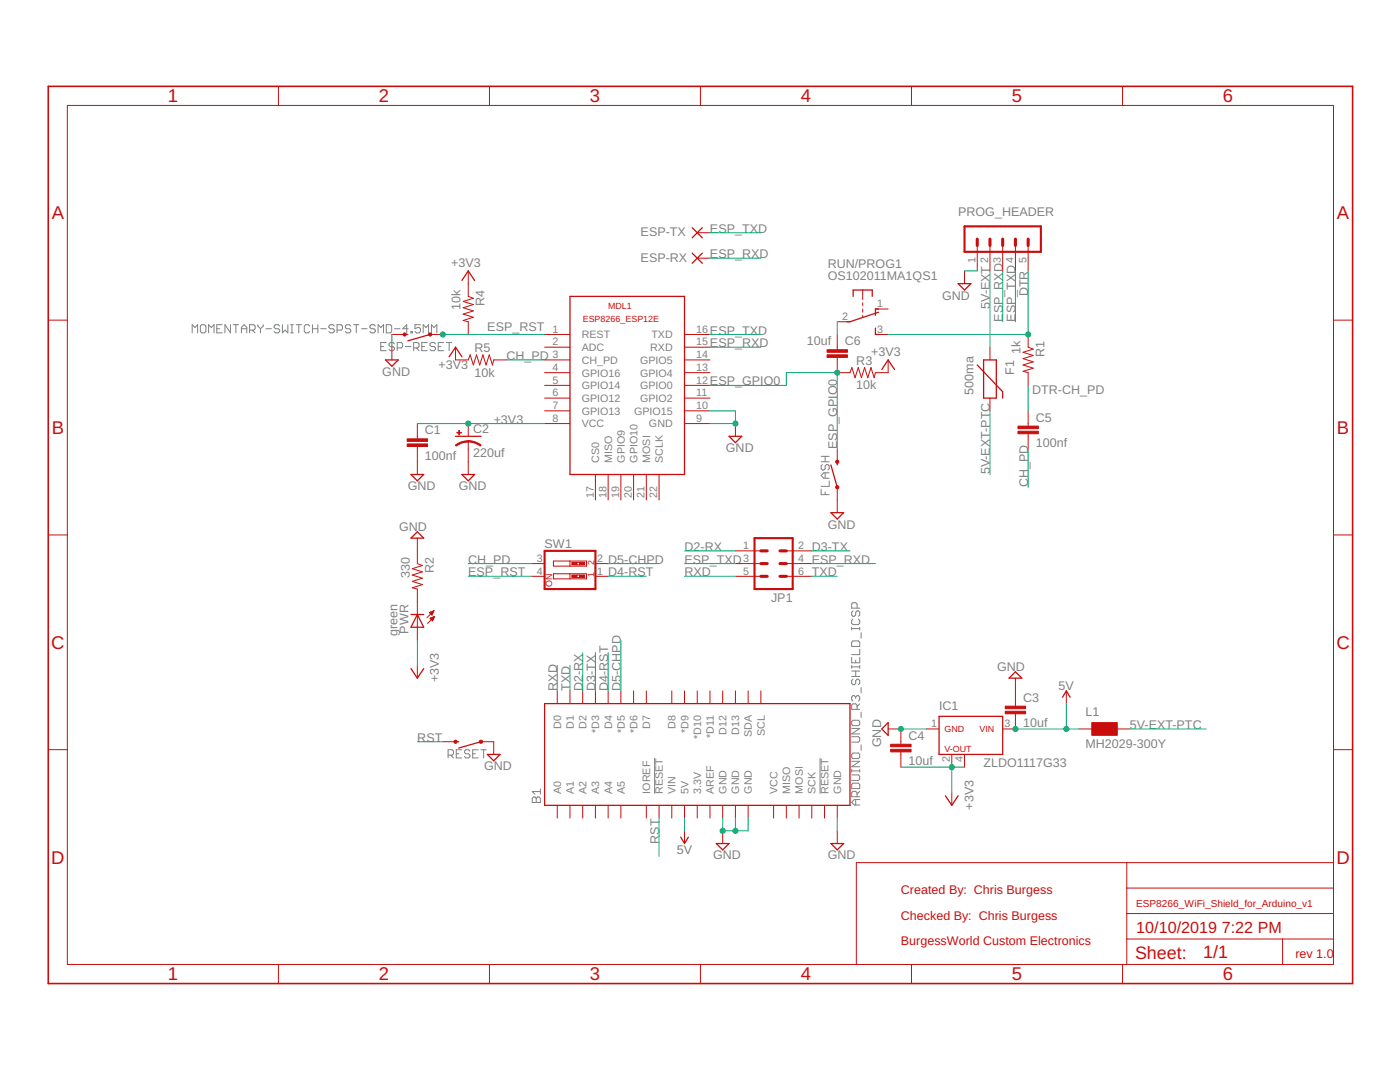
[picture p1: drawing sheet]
<svg xmlns="http://www.w3.org/2000/svg" width="279mm" height="216mm" viewBox="0 0 279 216" stroke-linecap="round" stroke-linejoin="round" font-family="sans-serif">
<g fill="none" stroke="#808080" stroke-width=".2">
<path d="M38.4 66.4v-1.6l.5 .5 .5-.5v1.6M40.3 64.8h.5l.3 .3v1l-.3 .3h-.5l-.3-.3v-1zM41.6 66.4v-1.6l.6 .5 .5-.5v1.6M43.3 65.6h.5M44.3 64.8h-1v1.6h1M46 64.8v1.6l-1.1-1.6v1.6M46.5 64.8h1.1M47.1 64.8v1.6M48.2 65.6h1.1M48.2 66.4v-1.1l.5-.5 .6 .5v1.1M49.8 65.9h.8l.3-.3v-.5l-.3-.3h-.8v1.6M50.4 65.9l.5 .5"/>
<path d="M51.5 64.8v.3l.5 .5M52 65.6v.8M52.5 64.8v.3l-.5 .5M53.1 65.6h1.1M55.8 65.1l-.3-.3h-.5l-.3 .3v.2l.3 .3h.5l.3 .3v.2l-.3 .3h-.5l-.3-.3M56.4 64.8v1.6l.5-.5 .5 .5v-1.6M58 64.8h.5M58 66.4h.5M58.3 64.8v1.6M59.1 64.8h1.1M59.6 64.8v1.6M61.8 65.1l-.3-.3h-.5l-.3 .3v1l.3 .3h.5l.3-.3"/>
<path d="M62.4 65.6h1M62.4 64.8v1.6M63.4 64.8v1.6M64 65.6h1.1M66.7 65.1l-.3-.3h-.5l-.3 .3v.2l.3 .3h.5l.3 .3v.2l-.3 .3h-.5l-.3-.3M67.3 65.9h.8l.2-.3v-.5l-.2-.3h-.8v1.6M70 65.1l-.3-.3h-.5l-.3 .3v.2l.3 .3h.5l.3 .3v.2l-.3 .3h-.5l-.3-.3M70.5 64.8h1.1M71.1 64.8v1.6M72.2 65.6h1.1M74.9 65.1l-.3-.3h-.5l-.3 .3v.2l.3 .3h.5l.3 .3v.2l-.3 .3h-.5l-.3-.3M75.5 66.4v-1.6l.5 .5 .5-.5v1.6"/>
<path d="M76 69.2h.5M77.1 64.8h.8l.3 .3v1l-.3 .3h-.8zM77.1 68.3h-1.1v1.7h1.1M78.7 68.6l-.3-.3h-.5l-.3 .3v.3l.3 .3h.5l.3 .2v.3l-.3 .3h-.5l-.3-.3M78.7 65.6h1.1M79.3 69.4h.8l.2-.2v-.6l-.2-.3h-.8v1.7M80.9 69.2h1.1M81.4 65.6h-1l.8-.8v1.6M82 66.1h.3v.3h-.3zM82.5 69.4h.9l.2-.2v-.6l-.2-.3h-.9v1.7M83.1 69.4l.5 .6M83.9 64.8h-1.1v.8l.6-.3h.2l.3 .3v.5l-.3 .3h-.5l-.3-.3"/>
<path d="M84.2 69.2h.5M84.5 66.4v-1.6l.5 .5 .5-.5v1.6M85.3 68.3h-1.1v1.7h1.1M86.1 66.4v-1.6l.5 .5 .6-.5v1.6M86.9 68.6l-.3-.3h-.5l-.3 .3v.3l.3 .3h.5l.3 .2v.3l-.3 .3h-.5l-.3-.3M87.5 69.2h.5M88.5 68.3h-1v1.7h1M89.1 68.3h1.1M89.6 68.3v1.7M163.9 97.6v1.1h1.6M163.9 92.1h1.6M163.9 91.1h1.6"/>
<path d="M164.1 92.7l-.2 .3v.5l.2 .3h.3l.3-.3v-.5l.3-.3h.2l.3 .3v.5l-.3 .3M164.7 91.1v1M164.7 94.3v1.1M164.7 98.1v.6M165.5 96v1h-1.6M165.5 94.3h-1.1l-.5 .6 .5 .5h1.1M170 125.2v.5M170 131.2v1h1.6v-1M170 132.8v.5M170 135h1.6M170 133.9h1.6M170 133.1h1.6"/>
<path d="M170 125.4h1.6M170.2 121.9l-.2 .3v.5l.2 .3h.3l.3-.3v-.5l.2-.3h.3l.3 .3v.5l-.3 .3M170.2 135.5l-.2 .3v.6l.2 .2h.3l.3-.2v-.6l.2-.3h.3l.3 .3v.6l-.3 .2M170.2 123.5l-.2 .3v.6l.2 .2h1.1l.3-.2v-.6l-.3-.3M170.2 127.9h1.1l.3 .3v.8h-1.6v-.8zM170.8 131.7v.5M170.8 133.9v1.1M170.8 139.1v.3M170.8 139.1l-.3-.3h-.3l-.2 .3v.5l.2 .3M170.8 139.1l.2-.3h.3l.3 .3v.5l-.3 .3M171 121.3v-.8l-.2-.2h-.6l-.2 .2v.8h1.6M171.6 125.2v.5"/>
<path d="M171.6 129.5v1.1h-1.6M171.6 132.8v.5M171.9 126.3v1M171.9 137.2v1.1M89.4 150.7h.8l.3-.3v-.5l-.3-.3h-.8v1.6M90 150.7l.5 .5M91.1 150.4h.5M92.1 149.6h-1v1.6h1M93.8 149.9l-.3-.3h-.5l-.3 .3v.3l.3 .2h.5l.3 .3v.3l-.3 .2h-.5l-.3-.2M94.3 150.4h.6M95.4 149.6h-1.1v1.6h1.1M96 149.6h1"/>
<path d="M96.5 149.6v1.6M106.2 159.3l.3-.3h.3l.2 .3 .3-.3h.3l.2 .3v.8h-1.6zM107 159.3v.8M107.8 157.4v1.1M107.8 157.9h-1.6l.6 .6M130.6 151.3v7.1M163.7 151.3v7.1M170 153.5v.6M170 147h1.3l.3 .3v.5l-.3 .3h-1.3M170 154.6h1.3l.3 .3v.5l-.3 .3h-1.3M170 153.8h1.6M170 151.9h1.6l-1.6 1.1h1.6"/>
<path d="M170 145.4h1.6l-1.6 1.1h1.6M170.2 143.7h1.1l.3 .3v.5l-.3 .3h-1.1l-.2-.3v-.5zM170.2 150.3h1.1l.3 .2v.6l-.3 .3h-1.1l-.2-.3v-.6zM170.2 156.3h1.1l.3 .2v.9h-1.6v-.9zM170.8 159.5v1.1M171 159v-.8l-.2-.3h-.6l-.2 .3v.8h1.6M171 141.5v-.8l-.2-.3h-.6l-.2 .3v.8h1.6M171.6 159.5h-1.1l-.5 .6 .5 .5h1.1M171.6 157.9l-.6 .6M171.6 153.5v.6M171.6 140.4l-.6 .6M171.9 142.1v1.1"/>
<path d="M171.9 148.6v1.1"/>
</g>
<g fill="none" stroke="#c90d0c" stroke-width=".25">
<path d="M92.2 56l1.3-1.9 1.2 1.9M113.7 59.1h22.9v35.6h-22.9zM138.1 50.5l2.1 2M138.1 45.4l2.1 2.1M140.2 50.5l-2.1 2M140.2 45.4l-2.1 2.1M170.3 59.1v-1.2h3.8v1.2M191.2 56.6h2.6l-1.3 1.3zM76.9 71.8h2.6l-1.3 1.3zM80.8 66.7h.6M85.8 66.7l-4.4 1.3M89.6 71.2l1.3-1.9 1.3 1.9"/>
<path d="M174.7 65.5v1.2h.6M175.3 62.3l-5.7 1.9h-.6M175.3 61.7h-.6v1.2M176 73.7l1.2-1.9 1.3 1.9M195 72.8l5.1 5.4v1.2M196.3 71.8h2.5v7.6h-2.5zM82 94.7h2.6l-1.3 1.2zM90.9 87.1h5.1M92.2 94.7h2.5l-1.2 1.2zM145.5 87.1h2.5l-1.2 1.2zM165.8 92.8l1.3 4.4M167.1 92.1v.7"/>
<path d="M82 107.4l1.3-1.3 1.3 1.3zM165.8 102.3h2.6l-1.3 1.3zM82 122.6h2.6M82 133.4l1.3 1.9 1.3-1.9M83.3 122.6l1.3 2.6h-2.6zM202.6 134l1.3 1.3h-2.5zM212 139.1l.8-1.2 .8 1.2M90.9 148h.6M96 148l-4.5 1.3M97.3 150.5h2.5l-1.3 1.3zM108.7 140.4h60.9v20.3h-60.9zM177.2 144.2v2.5l-1.2-1.2z"/>
<path d="M187.4 142.9h12.7v7.6h-12.7zM188.7 158.8l1.2 1.9 1.3-1.9M135.8 167l.8 1.3 .8-1.3M143 168.3h2.5l-1.3 1.3zM165.8 168.3h2.6l-1.3 1.3z"/>
</g>
<g fill="none" stroke="#c90d0c" stroke-width=".2">
<path d="M55.6 17.2v3.8M97.7 17.2v3.8M139.8 17.2v3.8M181.9 17.2v3.8M224 17.2v3.8M13.4 21h252.7v171.4h-252.7zM93.5 54.1v5l1 .4-2.1 .7 2.1 .6-2.1 .6 2.1 .6-2.1 .7 2.1 .6-2.1 .6 1.1 .3v2.5M139.1 51.5h2.6M139.1 46.4h2.6M172.2 57.9v1.9M192.5 54.1v2.5M195 49v5.1"/>
<path d="M197.6 49v5.1M200.1 49v5.1M202.6 49v5.1M205.2 49v5.1M9.6 63.9h3.8M78.2 66.7h2.6M78.2 69.3v2.5M85.8 66.7h2.6M90.9 69.3v2.5h2.6l.3-1 .7 2 .6-2 .6 2 .7-2 .6 2 .6-2 .7 2 .2-1h2.6M108.7 71.8h5M108.7 74.4h5M108.7 66.7h5"/>
<path d="M108.7 69.3h5M108.7 76.9h5M108.7 79.4h5M136.6 71.8h5.1M136.6 74.4h5.1M136.6 66.7h5.1M136.6 69.3h5.1M136.6 76.9h5.1M136.6 79.4h5.1M167.1 71.3v3.1h2.5l.4-1.1 .6 2.1 .7-2.1 .6 2.1 .7-2.1 .6 2.1 .6-2.1 .7 2.1 .2-1h2.5v-2.6M167.1 64.2h2.5M167.1 66.7v3.1"/>
<path d="M172.2 60.4v.6M172.2 61.7v.6M172.2 62.9v.4M174.7 61.7h2.5M174.7 66.7h2.5M197.6 69.3v2.5M197.6 79.4v2.6M205.2 66.7v2.6l1 .4-2 .6 2 .6-2 .7 2 .6-2 .6 2 .7-2 .6 1 .3v2.5M266.1 63.9h3.8M83.3 84.5v3.1M83.3 89.1v5.6M93.5 84.5v2.6"/>
<path d="M93.5 88.1v6.6M108.7 84.5h5M108.7 82h5M118.8 94.7v5.1M121.4 94.7v5.1M123.9 94.7v5.1M126.4 94.7v5.1M129 94.7v5.1M131.5 94.7v5.1M136.6 84.5h5.1M136.6 82h5.1M146.8 84.5v2.6"/>
<path d="M167.1 89.6v2.5M167.1 97.2v5.1M205.2 82v3M205.2 86.6v3M9.6 106.7h3.8M83.3 107.4v5.1l1 .3-2 .7 2 .6-2 .6 2 .7-2 .6 2 .6-2 .7 1 .2v10.2M106.2 112.5h2.5M106.2 115h2.5M110.4 112h6.7v1h-6.7zM110.4 114.5h6.7v1h-6.7zM113.7 112v1M113.7 114.5v1"/>
<path d="M115.1 112.2h.6M115.1 112.7h.6M115.1 114.7h.6M115.1 115.3h.6M118.8 112.5h2.6M118.8 115h2.6M146.8 109.9h5M146.8 112.5h5M146.8 115h5M156.9 109.9h5.1M156.9 112.5h5.1M156.9 115h5.1"/>
<path d="M266.1 106.7h3.8M83.3 132.8v2.5M85.7 122.3h.7M85.8 123.4l.9-.4-.4 .9zM85.9 122.4h.5M85.9 123.3h.7M85.9 123.5h.6M85.9 122.1h.6M86 122.5h.3M86 123.6h.5M86.1 122.6h.2M86.1 123.7h.3"/>
<path d="M86.2 123.2h.4M86.2 122h.3M86.3 123.8h.1M86.5 123.1h.2M86.5 121.9h.1M86.6 121.9l-1.4 1.4M86.6 121.9l-.4 .8-.5-.5M86.6 121.9l-.9 .3M86.7 123l-1.4 1.4M111.2 137.9v2.5M113.7 137.9v2.5M116.3 137.9v2.5"/>
<path d="M118.8 137.9v2.5M121.4 137.9v2.5M123.9 137.9v2.5M126.4 137.9v2.5M129 137.9v2.5M134.1 137.9v2.5M136.6 137.9v2.5M139.1 137.9v2.5M141.7 137.9v2.5M144.2 137.9v2.5M146.8 137.9v2.5M149.3 137.9v2.5"/>
<path d="M151.8 137.9v2.5M202.6 135.3v5.6M212.8 137.9v2.5M9.6 149.6h3.8M88.4 148h2.5M96 148h2.5v2.5M177.2 145.5h2.6v3M179.8 150v3.1M184.9 145.5h2.5M189.9 150.5v2.6M189.9 158.2v2.5M192.5 150.5v2.6"/>
<path d="M202.6 142.4v3.1h-2.5M215.3 145.5h2.6M223 145.5h2.5M266.1 149.6h3.8M111.2 160.7v2.5M113.7 160.7v2.5M116.3 160.7v2.5M118.8 160.7v2.5M121.4 160.7v2.5M123.9 160.7v2.5M129 160.7v2.5M131.5 160.7v2.5"/>
<path d="M134.1 160.7v2.5M136.6 160.7v2.5M136.6 165.8v2.5M139.1 160.7v2.5M141.7 160.7v2.5M144.2 160.7v2.5M144.2 165.8v2.5M146.8 160.7v2.5M149.3 160.7v2.5M154.4 160.7v2.5M156.9 160.7v2.5M159.5 160.7v2.5"/>
<path d="M162 160.7v2.5M164.5 160.7v2.5M167.1 160.7v2.5M167.1 165.8v2.5M224.9 172.1v20.3M224.9 177.2h41.2M266.1 172.1h-95.2v20.3M55.6 192.4v3.9M97.7 192.4v3.9M139.8 192.4v3.9M181.9 192.4v3.9M224 192.4v3.9"/>
<path d="M224.9 187.4h41.2M224.9 182.3h41.2M256 187.4v5"/>
</g>
<g fill="#c90d0c" stroke="#c90d0c" stroke-width=".2">
<path d="M81.3 88.6h4v.5h-4z"/>
<path d="M81.3 87.6h4v.5h-4z"/>
<path d="M203.2 86h4v.6h-4z"/>
<path d="M203.2 85h4v.5h-4z"/>
<path d="M177.8 149.5h4v.5h-4z"/>
<path d="M177.8 148.5h4v.5h-4z"/>
<path d="M200.6 141.9h4.1v.5h-4.1z"/>
<path d="M200.6 140.9h4.1v.5h-4.1z"/>
<path d="M217.9 144.2h5.1v2.5h-5.1z"/>
<path d="M165.1 70.8h4v.5h-4z"/>
<path d="M165.1 69.8h4v.5h-4z"/>
<path d="M91.2 86.3h.9v.1h-.9z"/>
<path d="M91.6 85.9h.1v.9h-.1z"/>
<path d="M114.1 112.2h1v.5h-1z"/>
<path d="M115.7 112.2h1v.5h-1z"/>
<path d="M114.1 114.7h1v.6h-1z"/>
<path d="M115.7 114.7h1v.6h-1z"/>
</g>
<g fill="#c90d0c" stroke="#c90d0c" stroke-width=".2">
<path d="M93.5 87.9l1.3 .3 1.2 .6-.1 .2-1.4-.7-1-.1z" fill-rule="evenodd"/>
<path d="M90.9 88.8l1.2-.6 1.4-.3v.3l-1.1 .1-1.3 .7z" fill-rule="evenodd"/>
<circle cx="85.8" cy="66.7" r=".33"/>
<circle cx="80.7" cy="66.7" r=".33"/>
<circle cx="167.1" cy="97.2" r=".33"/>
<circle cx="167.1" cy="92.1" r=".33"/>
<circle cx="96" cy="148" r=".33"/>
<circle cx="90.9" cy="148" r=".33"/>
</g>
<path d="M192.5 45.2h15.2v5h-15.2zM108.7 109.9h10.1v7.6h-10.1zM150.6 107.4h7.6v10.1h-7.6z" fill="none" stroke="#c90d0c" stroke-width=".42"/>
<path d="M195 47.7v1.3M197.6 47.7v1.3M200.1 47.7v1.3M202.6 47.7v1.3M205.2 47.7v1.3M151.8 115h1.3M151.8 112.5h1.3M151.8 109.9h1.3M155.7 115h1.2M155.7 112.5h1.2M155.7 109.9h1.2" fill="none" stroke="#c90d0c" stroke-width=".61"/>
<path d="M9.6 17.2h260.3v179.1h-260.3z" fill="none" stroke="#c90d0c" stroke-width=".32"/>
<g fill="none" stroke="#0dab76" stroke-width=".2">
<path d="M141.7 46.4h10.1M141.7 51.5h10.1M192.5 54.1h2.5M197.6 54.1v15.2M200.1 54.1v10.1M202.6 54.1v10.1M205.2 54.1v12.6h-28M78.2 66.7v2.6M88.4 66.7h20.3M101.1 71.8h7.6M141.7 76.9h15.2v-2.5h10.2v15.2M141.7 66.7h10.1"/>
<path d="M141.7 69.3h10.1M167.1 64.2v2.5M205.2 76.9v5.1M83.3 84.5h25.4M141.7 82h5.1v2.5h-5.1M197.6 82v12.7M205.2 89.6v7.6M93.5 112.5h12.7M93.5 115h12.7M121.4 112.5h10.1M121.4 115h7.6M136.6 112.5h10.2"/>
<path d="M136.6 115h10.2M136.6 109.9h10.2M162 112.5h12.7M162 115h5.1M162 109.9h7.6M83.3 127.7v5.1M111.2 132.8v5.1M113.7 132.8v5.1M116.3 130.2v7.7M118.8 130.2v7.7M121.4 130.2v7.7M123.9 127.7v10.2"/>
<path d="M83.3 148h5.1M179.8 145.5h5.1M179.8 153.1h12.7M189.9 153.1v5.1M202.6 145.5h12.7M212.8 140.4v5.1M225.5 145.5h15.2M131.5 163.2v7.7M136.6 163.2v2.6M144.2 163.2v2.6h5.1v-2.6M146.8 163.2v2.6M167.1 163.2v2.6"/>
</g>
<g fill="#0dab76" stroke="#0dab76" stroke-width=".2">
<circle cx="146.8" cy="84.5" r=".51"/>
<circle cx="179.8" cy="145.5" r=".51"/>
<circle cx="144.2" cy="165.8" r=".51"/>
<circle cx="146.8" cy="165.8" r=".51"/>
<circle cx="93.5" cy="84.5" r=".51"/>
<circle cx="189.9" cy="153.1" r=".51"/>
<circle cx="167.1" cy="74.4" r=".51"/>
<circle cx="88.4" cy="66.7" r=".51"/>
<circle cx="205.2" cy="66.7" r=".51"/>
<circle cx="202.6" cy="145.5" r=".51"/>
<circle cx="212.8" cy="145.5" r=".51"/>
</g>
<g font-size="3.7" fill="#c90d0c">
<text x="33.5" y="20.4">1</text>
<text x="75.6" y="20.4">2</text>
<text x="117.7" y="20.4">3</text>
<text x="159.8" y="20.4">4</text>
<text x="201.9" y="20.4">5</text>
<text x="244.1" y="20.4">6</text>
<text x="10.3" y="43.8">A</text>
<text x="266.8" y="43.8">A</text>
<text x="10.3" y="86.6">B</text>
<text x="266.8" y="86.6">B</text>
<text x="10.2" y="129.5">C</text>
<text x="266.7" y="129.5">C</text>
<text x="10.2" y="172.3">D</text>
<text x="266.7" y="172.3">D</text>
<text x="33.5" y="195.6">1</text>
<text x="75.6" y="195.6">2</text>
<text x="117.7" y="195.6">3</text>
<text x="159.8" y="195.6">4</text>
<text x="201.9" y="195.6">5</text>
<text x="244.1" y="195.6">6</text>
</g>
<g font-size="3.6" fill="#c90d0c">
<text x="226.5" y="191.3">Sheet:</text>
<text x="240.1" y="191.2">1/1</text>
</g>
<g font-size="3.2" fill="#c90d0c">
<text x="226.8" y="186.1">10/10/2019</text>
<text x="243.8" y="186.1">7:22 PM</text>
</g>
<g font-size="2.5" fill="#808080">
<text x="127.9" y="47.1">ESP-TX</text>
<text x="141.7" y="46.4">ESP_TXD</text>
<text x="191.2" y="43.1">PROG_HEADER</text>
<text x="90.1" y="53.3">+3V3</text>
<text x="127.9" y="52.2">ESP-RX</text>
<text x="141.7" y="51.5">ESP_RXD</text>
<text x="165.2" y="53.4">RUN/PROG1</text>
<text x="165.2" y="56">OS102011MA1QS1</text>
<text x="188" y="59.8">GND</text>
<text x="205.2" y="59.1" transform="rotate(-90 205.2 59.1)">DTR</text>
<text x="91.9" y="61.9" transform="rotate(-90 91.9 61.9)">10k</text>
<text x="96.7" y="61.1" transform="rotate(-90 96.7 61.1)">R4</text>
<text x="97.3" y="66">ESP_RST</text>
<text x="197.6" y="61.7" transform="rotate(-90 197.6 61.7)">5V-EXT</text>
<text x="200.1" y="64.2" transform="rotate(-90 200.1 64.2)">ESP_RXD</text>
<text x="202.6" y="64.2" transform="rotate(-90 202.6 64.2)">ESP_TXD</text>
<text x="94.7" y="70.3">R5</text>
<text x="101.1" y="71.8">CH_PD</text>
<text x="141.7" y="66.7">ESP_TXD</text>
<text x="141.7" y="69.3">ESP_RXD</text>
<text x="161" y="68.9">10uf</text>
<text x="168.6" y="68.9">C6</text>
<text x="173.9" y="71.1">+3V3</text>
<text x="203.7" y="70.7" transform="rotate(-90 203.7 70.7)">1k</text>
<text x="208.5" y="71.2" transform="rotate(-90 208.5 71.2)">R1</text>
<text x="76.3" y="75">GND</text>
<text x="87.5" y="73.6">+3V3</text>
<text x="94.7" y="75.1">10k</text>
<text x="141.7" y="76.9">ESP_GPIO0</text>
<text x="170.9" y="77.7">10k</text>
<text x="170.9" y="72.9">R3</text>
<text x="202.4" y="74.7" transform="rotate(-90 202.4 74.7)">F1</text>
<text x="194.3" y="78.7" transform="rotate(-90 194.3 78.7)">500ma</text>
<text x="206" y="78.7">DTR-CH_PD</text>
<text x="84.8" y="86.7">C1</text>
<text x="94.5" y="86.4">C2</text>
<text x="98.5" y="84.5">+3V3</text>
<text x="167.1" y="89.6" transform="rotate(-90 167.1 89.6)">ESP_GPIO0</text>
<text x="206.7" y="89.2">100nf</text>
<text x="206.7" y="84.1">C5</text>
<text x="84.8" y="91.8">100nf</text>
<text x="94.5" y="91.3">220uf</text>
<text x="144.9" y="90.2">GND</text>
<text x="197.6" y="94.7" transform="rotate(-90 197.6 94.7)">5V-EXT-PTC</text>
<text x="81.4" y="97.9">GND</text>
<text x="91.5" y="97.9">GND</text>
<text x="205.2" y="97.2" transform="rotate(-90 205.2 97.2)">CH_PD</text>
<text x="79.6" y="106">GND</text>
<text x="165.2" y="105.5">GND</text>
<text x="93.4" y="112.5">CH_PD</text>
<text x="108.7" y="109.3">SW1</text>
<text x="121.4" y="112.5">D5-CHPD</text>
<text x="136.6" y="112.5">ESP_TXD</text>
<text x="136.6" y="109.9">D2-RX</text>
<text x="162" y="112.5">ESP_RXD</text>
<text x="162" y="109.9">D3-TX</text>
<text x="81.8" y="115.4" transform="rotate(-90 81.8 115.4)">330</text>
<text x="86.6" y="114.4" transform="rotate(-90 86.6 114.4)">R2</text>
<text x="93.4" y="115">ESP_RST</text>
<text x="121.4" y="115">D4-RST</text>
<text x="136.6" y="115">RXD</text>
<text x="162" y="115">TXD</text>
<text x="153.9" y="120.1">JP1</text>
<text x="79.3" y="127" transform="rotate(-90 79.3 127)">green</text>
<text x="81.5" y="126.5" transform="rotate(-90 81.5 126.5)">PWR</text>
<text x="87.6" y="136.2" transform="rotate(-90 87.6 136.2)">+3V3</text>
<text x="111.2" y="137.8" transform="rotate(-90 111.2 137.8)">RXD</text>
<text x="113.8" y="137.8" transform="rotate(-90 113.8 137.8)">TXD</text>
<text x="116.3" y="137.8" transform="rotate(-90 116.3 137.8)">D2-RX</text>
<text x="118.8" y="137.8" transform="rotate(-90 118.8 137.8)">D3-TX</text>
<text x="121.4" y="137.8" transform="rotate(-90 121.4 137.8)">D4-RST</text>
<text x="123.9" y="137.8" transform="rotate(-90 123.9 137.8)">D5-CHPD</text>
<text x="199" y="133.9">GND</text>
<text x="211.3" y="137.6">5V</text>
<text x="187.4" y="141.7">IC1</text>
<text x="204.2" y="140">C3</text>
<text x="216.6" y="142.9">L1</text>
<text x="83.3" y="148">RST</text>
<text x="175.9" y="149.1" transform="rotate(-90 175.9 149.1)">GND</text>
<text x="181.3" y="147.6">C4</text>
<text x="204.2" y="145.1">10uf</text>
<text x="216.6" y="149.3">MH2029-300Y</text>
<text x="225.5" y="145.5">5V-EXT-PTC</text>
<text x="96.6" y="153.7">GND</text>
<text x="181.3" y="152.7">10uf</text>
<text x="196.3" y="153.1">ZLDO1117G33</text>
<text x="194.3" y="161.6" transform="rotate(-90 194.3 161.6)">+3V3</text>
<text x="131.5" y="168.3" transform="rotate(-90 131.5 168.3)">RST</text>
<text x="135.1" y="170.4">5V</text>
<text x="142.3" y="171.5">GND</text>
<text x="165.2" y="171.5">GND</text>
</g>
<g font-size="2.5" fill="#c90d0c">
<text x="179.8" y="178.5">Created By: Chris Burgess</text>
<text x="179.8" y="183.6">Checked By: Chris Burgess</text>
<text x="179.8" y="188.6">BurgessWorld Custom Electronics</text>
<text x="258.5" y="191.2">rev 1.0</text>
</g>
<g font-size="2.1" fill="#808080">
<text x="194.7" y="52.5" transform="rotate(-90 194.7 52.5)">1</text>
<text x="197.2" y="52.5" transform="rotate(-90 197.2 52.5)">2</text>
<text x="199.7" y="52.5" transform="rotate(-90 199.7 52.5)">3</text>
<text x="202.3" y="52.5" transform="rotate(-90 202.3 52.5)">4</text>
<text x="204.8" y="52.5" transform="rotate(-90 204.8 52.5)">5</text>
<text x="168.1" y="63.9">2</text>
<text x="175.1" y="61.3">1</text>
<text x="110.2" y="68.9">2</text>
<text x="110.2" y="71.5">3</text>
<text x="110.2" y="66.4">1</text>
<text x="116.1" y="70">ADC</text>
<text x="116.1" y="67.5">REST</text>
<text x="129.8" y="70">RXD</text>
<text x="130" y="67.5">TXD</text>
<text x="139" y="71.5">14</text>
<text x="139" y="68.9">15</text>
<text x="139" y="66.4">16</text>
<text x="175.1" y="66.4">3</text>
<text x="110.2" y="76.5">5</text>
<text x="110.2" y="74">4</text>
<text x="116.1" y="72.6">CH_PD</text>
<text x="116.1" y="77.7">GPIO14</text>
<text x="116.1" y="75.1">GPIO16</text>
<text x="127.7" y="77.7">GPIO0</text>
<text x="127.7" y="75.1">GPIO4</text>
<text x="127.7" y="72.6">GPIO5</text>
<text x="139" y="76.5">12</text>
<text x="139" y="74">13</text>
<text x="110.2" y="79.1">6</text>
<text x="110.2" y="81.6">7</text>
<text x="116.1" y="80.2">GPIO12</text>
<text x="116.1" y="82.7">GPIO13</text>
<text x="126.6" y="82.7">GPIO15</text>
<text x="127.7" y="80.2">GPIO2</text>
<text x="139" y="79.1">11</text>
<text x="139" y="81.6">10</text>
<text x="110.2" y="84.2">8</text>
<text x="116.1" y="85.3">VCC</text>
<text x="129.5" y="85.3">GND</text>
<text x="139" y="84.2">9</text>
<text x="119.6" y="92.3" transform="rotate(-90 119.6 92.3)">CS0</text>
<text x="122.1" y="92.3" transform="rotate(-90 122.1 92.3)">MISO</text>
<text x="124.7" y="92.3" transform="rotate(-90 124.7 92.3)">GPIO9</text>
<text x="127.2" y="92.3" transform="rotate(-90 127.2 92.3)">GPIO10</text>
<text x="129.8" y="92.3" transform="rotate(-90 129.8 92.3)">MOSI</text>
<text x="132.3" y="92.3" transform="rotate(-90 132.3 92.3)">SCLK</text>
<text x="118.5" y="99.4" transform="rotate(-90 118.5 99.4)">17</text>
<text x="121" y="99.4" transform="rotate(-90 121 99.4)">18</text>
<text x="123.6" y="99.4" transform="rotate(-90 123.6 99.4)">19</text>
<text x="126.1" y="99.4" transform="rotate(-90 126.1 99.4)">20</text>
<text x="128.6" y="99.4" transform="rotate(-90 128.6 99.4)">21</text>
<text x="131.2" y="99.4" transform="rotate(-90 131.2 99.4)">22</text>
<text x="107.1" y="112.1">3</text>
<text x="119.2" y="112.1">2</text>
<text x="148.3" y="109.6">1</text>
<text x="148.3" y="112.1">3</text>
<text x="159.3" y="109.6">2</text>
<text x="159.3" y="112.1">4</text>
<text x="107.1" y="114.6">4</text>
<text x="119.2" y="114.6">1</text>
<text x="148.3" y="114.6">5</text>
<text x="159.3" y="114.6">6</text>
<text x="112" y="145.5" transform="rotate(-90 112 145.5)">D0</text>
<text x="114.5" y="145.5" transform="rotate(-90 114.5 145.5)">D1</text>
<text x="117.1" y="145.5" transform="rotate(-90 117.1 145.5)">D2</text>
<text x="119.6" y="146.3" transform="rotate(-90 119.6 146.3)">*D3</text>
<text x="122.1" y="145.5" transform="rotate(-90 122.1 145.5)">D4</text>
<text x="124.7" y="146.3" transform="rotate(-90 124.7 146.3)">*D5</text>
<text x="127.2" y="146.3" transform="rotate(-90 127.2 146.3)">*D6</text>
<text x="129.8" y="145.5" transform="rotate(-90 129.8 145.5)">D7</text>
<text x="134.8" y="145.5" transform="rotate(-90 134.8 145.5)">D8</text>
<text x="137.4" y="146.3" transform="rotate(-90 137.4 146.3)">*D9</text>
<text x="139.9" y="147.5" transform="rotate(-90 139.9 147.5)">*D10</text>
<text x="142.5" y="147.3" transform="rotate(-90 142.5 147.3)">*D11</text>
<text x="145" y="146.6" transform="rotate(-90 145 146.6)">D12</text>
<text x="147.5" y="146.6" transform="rotate(-90 147.5 146.6)">D13</text>
<text x="150.1" y="147.1" transform="rotate(-90 150.1 147.1)">SDA</text>
<text x="152.6" y="146.9" transform="rotate(-90 152.6 146.9)">SCL</text>
<text x="185.9" y="145.1">1</text>
<text x="200.5" y="145.1">3</text>
<text x="189.6" y="152.1" transform="rotate(-90 189.6 152.1)">2</text>
<text x="192.1" y="152.1" transform="rotate(-90 192.1 152.1)">4</text>
<text x="112" y="158.4" transform="rotate(-90 112 158.4)">A0</text>
<text x="114.5" y="158.4" transform="rotate(-90 114.5 158.4)">A1</text>
<text x="117.1" y="158.4" transform="rotate(-90 117.1 158.4)">A2</text>
<text x="119.6" y="158.4" transform="rotate(-90 119.6 158.4)">A3</text>
<text x="122.1" y="158.4" transform="rotate(-90 122.1 158.4)">A4</text>
<text x="124.7" y="158.4" transform="rotate(-90 124.7 158.4)">A5</text>
<text x="129.8" y="158.4" transform="rotate(-90 129.8 158.4)">IOREF</text>
<text x="132.3" y="158.4" transform="rotate(-90 132.3 158.4)">RESET</text>
<text x="134.8" y="158.4" transform="rotate(-90 134.8 158.4)">VIN</text>
<text x="137.4" y="158.4" transform="rotate(-90 137.4 158.4)">5V</text>
<text x="139.9" y="158.4" transform="rotate(-90 139.9 158.4)">3.3V</text>
<text x="142.5" y="158.4" transform="rotate(-90 142.5 158.4)">AREF</text>
<text x="145" y="158.4" transform="rotate(-90 145 158.4)">GND</text>
<text x="147.5" y="158.4" transform="rotate(-90 147.5 158.4)">GND</text>
<text x="150.1" y="158.4" transform="rotate(-90 150.1 158.4)">GND</text>
<text x="155.2" y="158.4" transform="rotate(-90 155.2 158.4)">VCC</text>
<text x="157.7" y="158.4" transform="rotate(-90 157.7 158.4)">MISO</text>
<text x="160.2" y="158.4" transform="rotate(-90 160.2 158.4)">MOSI</text>
<text x="162.8" y="158.4" transform="rotate(-90 162.8 158.4)">SCK</text>
<text x="165.3" y="158.4" transform="rotate(-90 165.3 158.4)">RESET</text>
<text x="167.9" y="158.4" transform="rotate(-90 167.9 158.4)">GND</text>
</g>
<text font-size="2" fill="#c90d0c" x="226.8" y="181">ESP8266_WiFi_Shield_for_Arduino_v1</text>
<g font-size="1.8" fill="#c90d0c">
<text x="116.3" y="64.2">ESP8266_ESP12E</text>
<text x="121.4" y="61.7">MDL1</text>
<text x="118.6" y="112.8" transform="rotate(-90 118.6 112.8)">2</text>
<text x="110.2" y="117.2" transform="rotate(-90 110.2 117.2)">ON</text>
<text x="118.6" y="115.1" transform="rotate(-90 118.6 115.1)">1</text>
<text x="188.5" y="146">GND</text>
<text x="195.5" y="146">VIN</text>
<text x="188.5" y="150">V-OUT</text>
</g>
</svg>
